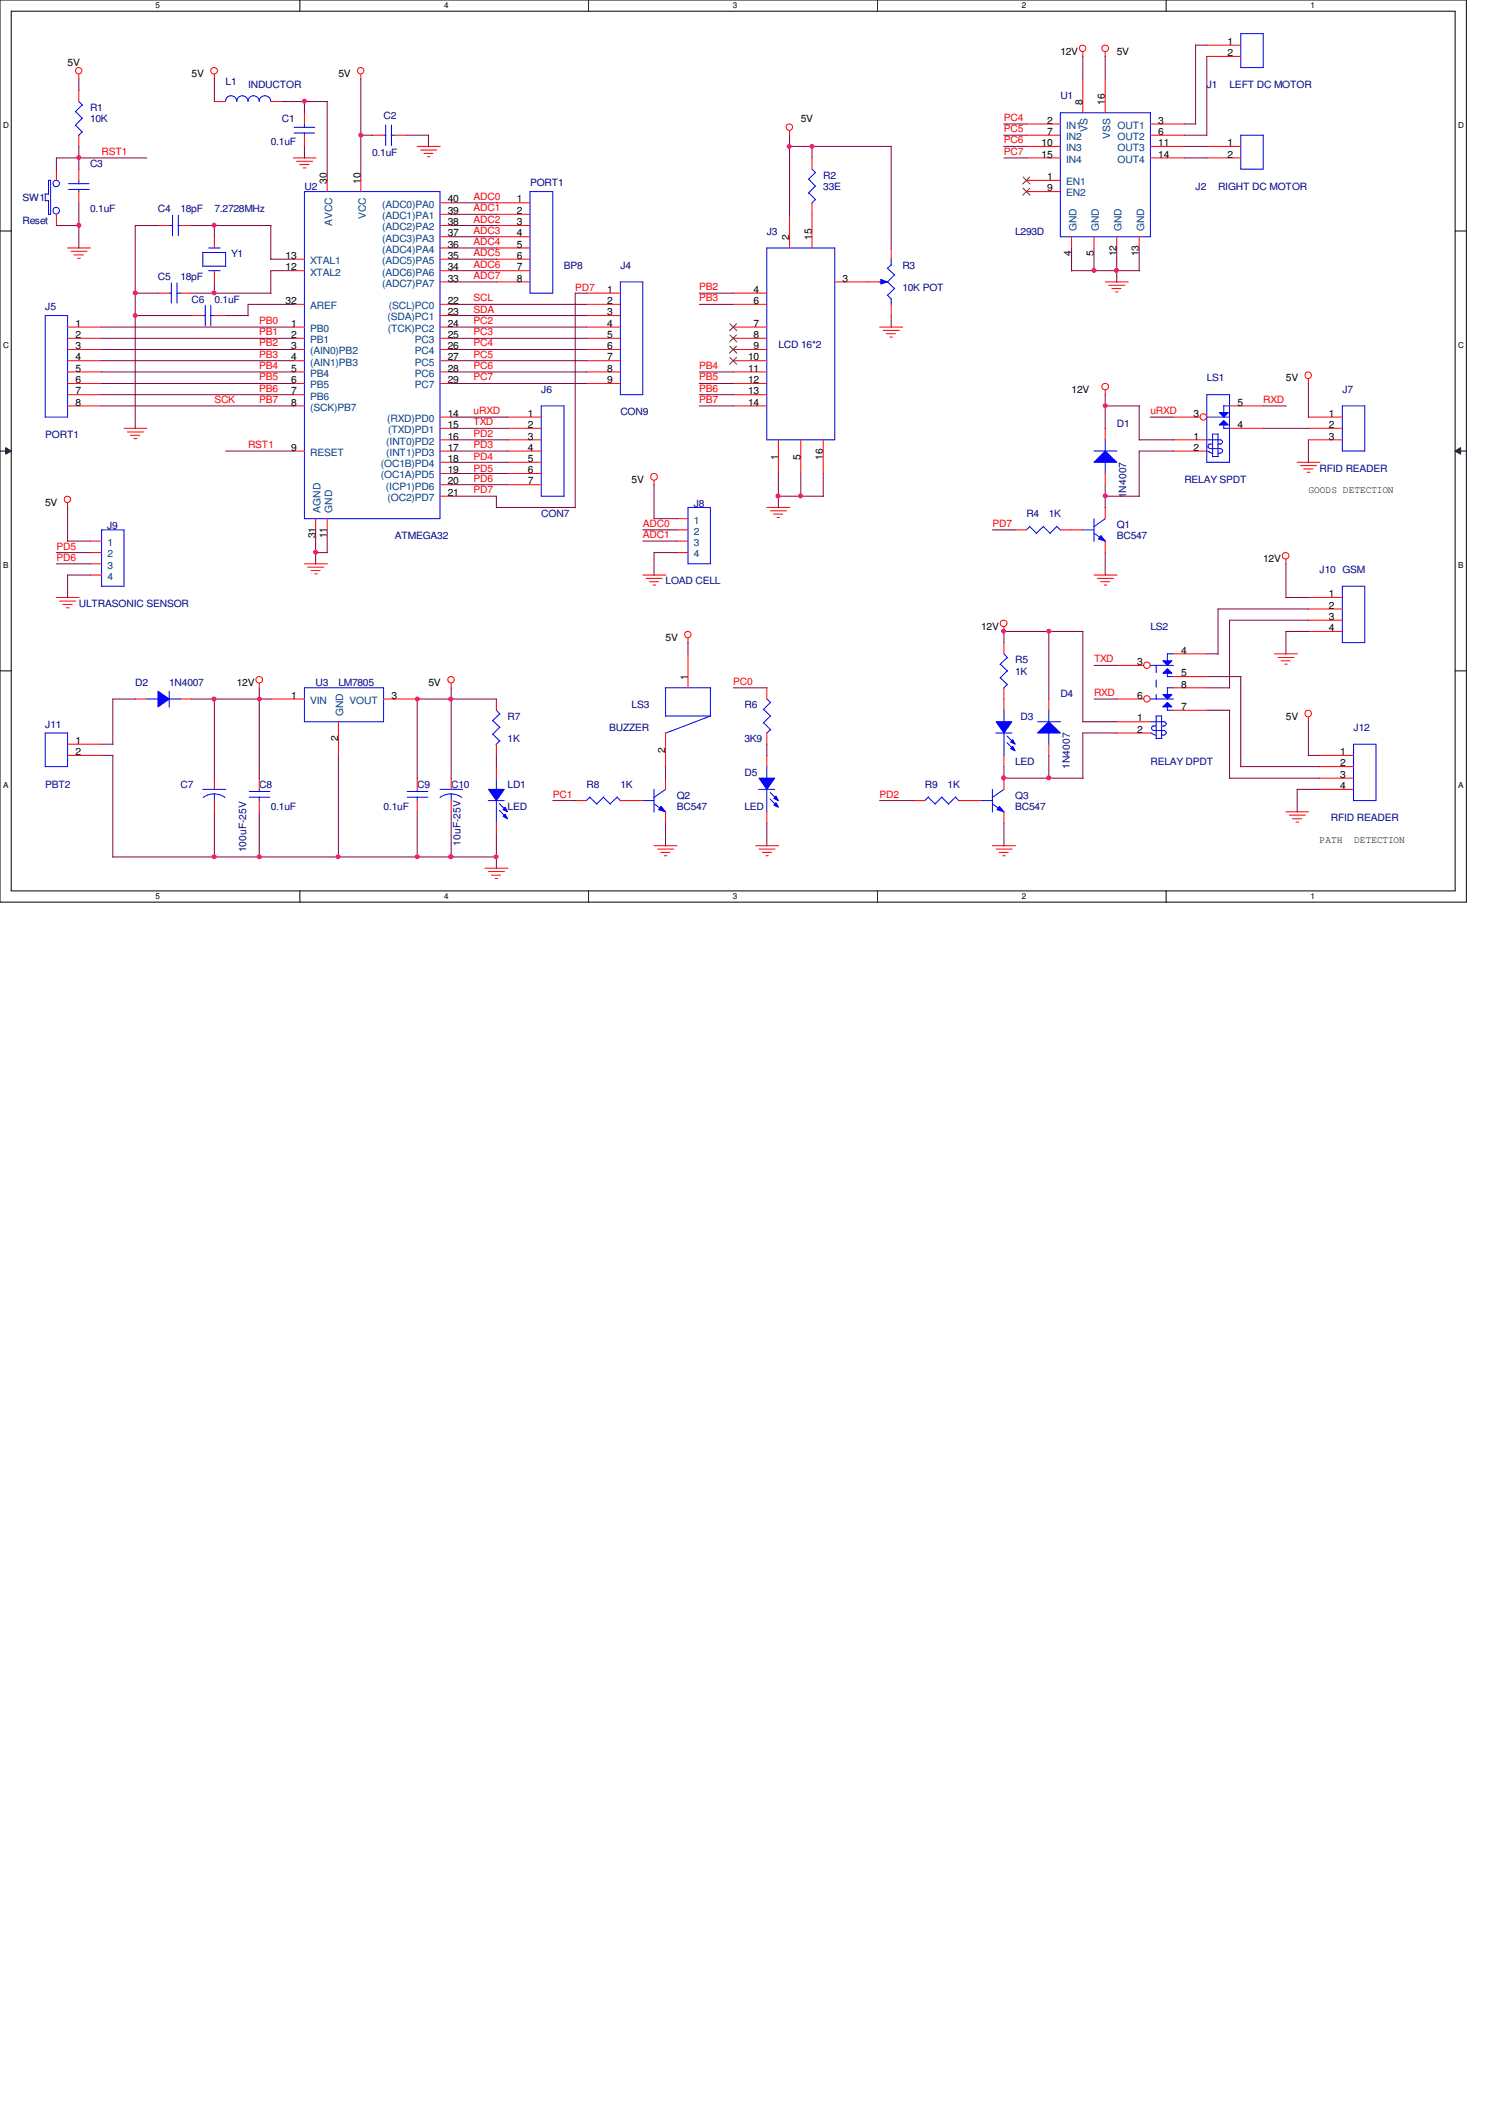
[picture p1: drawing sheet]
<svg xmlns="http://www.w3.org/2000/svg" width="210mm" height="297mm" viewBox="0 0 210 297" stroke-linecap="round" stroke-linejoin="round" font-family="sans-serif">
<path d="M0 0h204.7v126h-204.7zM1.6 1.6h201.6v122.8h-201.6z" fill="none" stroke="#000" stroke-width=".14"/>
<g fill="#fff">
<path d="M21.7 .2h.6v1.2h-.6z"/>
<path d="M21.7 124.6h.6v1.2h-.6z"/>
</g>
<path d="M41.9 0v1.6M41.9 124.4v1.6" fill="none" stroke="#000" stroke-width=".14"/>
<g fill="#fff">
<path d="M62 .2h.6v1.2h-.6z"/>
<path d="M62 124.6h.6v1.2h-.6z"/>
</g>
<path d="M82.2 0v1.6M82.2 124.4v1.6" fill="none" stroke="#000" stroke-width=".14"/>
<g fill="#fff">
<path d="M102.3 .2h.6v1.2h-.6z"/>
<path d="M102.3 124.6h.6v1.2h-.6z"/>
</g>
<path d="M122.5 0v1.6M122.5 124.4v1.6" fill="none" stroke="#000" stroke-width=".14"/>
<g fill="#fff">
<path d="M142.7 .2h.6v1.2h-.6z"/>
<path d="M142.7 124.6h.6v1.2h-.6z"/>
</g>
<path d="M162.8 0v1.6M162.8 124.4v1.6" fill="none" stroke="#000" stroke-width=".14"/>
<g fill="#fff">
<path d="M183 .2h.6v1.2h-.6z"/>
<path d="M183 124.6h.6v1.2h-.6z"/>
<path d="M.4 16.9h.8v1.2h-.8z"/>
<path d="M203.6 16.9h.7v1.2h-.7z"/>
<path d="M.4 47.6h.8v1.2h-.8z"/>
<path d="M203.6 47.6h.7v1.2h-.7z"/>
</g>
<path d="M0 32.3h1.6M203.2 32.3h1.5" fill="none" stroke="#000" stroke-width=".14"/>
<g fill="#fff">
<path d="M.4 78.3h.7v1.2h-.7z"/>
<path d="M203.6 78.3h.7v1.2h-.7z"/>
</g>
<path d="M0 63h1.6M.8 62.5l.8 .5-.8 .4zM203.2 63l.7-.5v.9zM203.2 63h1.5" fill="none" stroke="#000" stroke-width=".14"/>
<path d="M.8 62.5l.8 .5-.8 .4zM203.2 63l.7-.5v.9z" fill="#000"/>
<g fill="#fff">
<path d="M.4 109h.7v1.2h-.7z"/>
<path d="M203.6 109h.7v1.2h-.7z"/>
</g>
<path d="M0 93.7h1.6M203.2 93.7h1.5" fill="none" stroke="#000" stroke-width=".14"/>
<g fill="none" stroke="#f00" stroke-width=".14">
<path d="M11 10.4v.6M29.9 10.4v.6M50.4 10.4v.6M110.2 18.2v.7M151.2 7.2v.7M154.3 7.2v.7M9.4 34.6h3.2M9.9 35.1h2.2M10.3 35.6h1.3M10.8 36.1h.4M40.9 22.1h3.2M40.9 36.2h1.6"/>
<path d="M40.9 37.8h1.6M41.4 22.5h2.2M41.8 23h1.3M42.3 23.5h.4M45.7 25.2v1.6M50.4 25.2v1.6M58.3 20.4h3.2M58.7 21h2.3M59.2 21.4h1.3M59.7 21.9h.3M61.4 34.6h1.6M61.4 39.4h1.6"/>
<path d="M61.4 36.2h1.6M61.4 37.8h1.6M61.4 28.3h1.6M61.4 29.9h1.6M61.4 31.5h1.6M61.4 33.1h1.6M154.3 39.4h3.2M154.8 39.8h2.3M17.3 59.8h3.2M40.9 45.7h1.6M40.9 42.5h1.6M40.9 47.2h1.6"/>
<path d="M40.9 48.8h1.6M40.9 50.4h1.6M40.9 51.9h1.6M40.9 53.6h1.6M40.9 55.1h1.6M40.9 56.7h1.6M61.4 59.8h1.6M61.4 45.7h1.6M61.4 42.5h1.6M61.4 58.3h1.6M61.4 44.1h1.6M61.4 47.2h1.6"/>
<path d="M61.4 48.8h1.6M61.4 50.4h1.6M61.4 51.9h1.6M61.4 53.6h1.6M122.8 45.7h3.2M123.3 46.1h2.3M123.7 46.6h1.3M124.2 47.1h.4M154.3 54.5v.7M155.2 40.3h1.3M155.7 40.8h.4M182.7 52.9v.7"/>
<path d="M9.4 70.2v.7M12.6 78.7h1.6M12.6 75.6h1.6M12.6 77.2h1.6M17.8 60.3h2.2M18.2 60.8h1.3M18.7 61.3h.4M40.9 63h1.6M42.5 78.7h3.2M43 79.2h2.2M43.4 79.7h1.3M44.1 72.4v1.6"/>
<path d="M45.7 72.4v1.6M61.4 64.6h1.6M61.4 63h1.6M61.4 61.4h1.6M61.4 66.1h1.6M61.4 67.7h1.6M61.4 69.3h1.6M91.3 67.1v.6M107.1 70.9h3.2M107.6 71.3h2.2M108 71.8h1.3M108.5 72.3h.3"/>
<path d="M179.5 78.1v.7M181.1 64.6h3.2M181.6 65h2.2M182 65.5h1.3M182.5 66h.4M7.9 83.4h3.1M8.3 83.9h2.3M8.8 84.4h1.3M9.3 84.9h.4M12.6 80.3h1.6M36.2 95.4v.7M43.9 80.1h.4"/>
<path d="M63 95.4v.7M89.7 80.3h3.3M90.2 80.8h2.3M90.7 81.2h1.2M91.2 81.7h.3M96.1 89.1v.7M140.2 87.5v.7M152.7 80.3h3.3M153.2 80.8h2.2M153.7 81.2h1.2M154.2 81.7h.3M177.9 91.3h3.2"/>
<path d="M178.4 91.8h2.3M178.9 92.3h1.2M179.4 92.8h.3M29.9 108.7v1.5M29.9 111.8v1.6M91.3 118.1h3.2M91.8 118.6h2.3M92.2 119h1.3M92.8 119.5h.3M105.5 118.1h3.2M106 118.6h2.2M106.4 119h1.3"/>
<path d="M106.9 119.5h.4M138.6 118.1h3.2M139.1 118.6h2.2M139.5 119h1.3M140 119.5h.3M179.5 113.4h3.2M180 113.8h2.2M180.4 114.3h1.3M180.9 114.8h.4M182.7 100.2v.6M67.7 121.2h3.2M68.2 121.7h2.2"/>
<path d="M68.6 122.2h1.3M69.1 122.7h.4"/>
<circle cx="11" cy="9.9" r=".45"/>
<circle cx="29.9" cy="9.9" r=".46"/>
<circle cx="50.3" cy="9.9" r=".45"/>
<circle cx="110.2" cy="17.8" r=".45"/>
<circle cx="151.1" cy="6.7" r=".45"/>
<circle cx="154.3" cy="6.7" r=".46"/>
<circle cx="154.3" cy="54" r=".46"/>
<circle cx="182.6" cy="52.4" r=".46"/>
<circle cx="9.4" cy="69.7" r=".45"/>
<circle cx="91.3" cy="66.6" r=".47"/>
<circle cx="179.5" cy="77.6" r=".46"/>
<circle cx="36.2" cy="94.9" r=".46"/>
<circle cx="63" cy="94.9" r=".45"/>
<circle cx="96" cy="88.6" r=".45"/>
<circle cx="140.1" cy="87.1" r=".46"/>
<circle cx="182.6" cy="99.6" r=".46"/>
</g>
<path d="M42.5 26.8h18.9v45.6h-18.9zM14.2 74h3.1v7.9h-3.1zM140.2 99.2v1.6M28.3 110.2h3.2M28.4 111.4a2.54 2.54 0 0 1 3 0M29.9 110.9v.9M139 102.4h2.3M140.2 102.4v3.1" fill="none" stroke="#00f" stroke-width=".14"/>
<path d="M139.1 100.8h2.2l-1.1 1.6z" fill-rule="evenodd" fill="#00f"/>
<path d="M139.1 100.8h2.2l-1.1 1.6z" fill="none" stroke="#00f" stroke-width=".14"/>
<path d="M141.4 104.2l.3 .7-.6-.3z" fill-rule="evenodd" fill="#00f"/>
<path d="M141.4 104.2l.3 .7-.6-.3z" fill="none" stroke="#00f" stroke-width=".14"/>
<path d="M141.4 103.3l.3 .6-.6-.3z" fill-rule="evenodd" fill="#00f"/>
<g fill="none" stroke="#00f" stroke-width=".14">
<path d="M173.2 18.9h3.2v4.7h-3.2zM6.3 44.1h3.1v14.2h-3.1zM96.1 70.9h3.1v7.8h-3.1zM68.2 111.8h2.2M69.3 108.7v1.6M69.3 111.8v3.2M82.3 111.3l1.1 1M82.4 111.3l-.5 .5M84.2 111.3l1 1M84.3 111.3l-1 1M86.1 111.3l.6 .5M86.2 111.3l-1 1"/>
<path d="M140.6 102.8l1 1M140.6 103.7l1 1M141.4 103.3l.3 .6-.6-.3z"/>
</g>
<g fill="none" stroke="#f00" stroke-width=".14">
<path d="M168.5 20.4h4.7M168.5 22.1h4.7M9.4 45.7h4.8M9.4 47.2h4.8M9.4 48.8h4.8M9.4 50.4h4.8M9.4 51.9h4.8M9.4 53.6h4.8M9.4 55.1h4.8M9.4 56.7h4.8M94.5 72.4h1.6M94.5 74h1.6"/>
<path d="M94.5 75.6h1.6M94.5 77.2h1.6M140.2 97.6v1.6M80.3 111.8h1.6M86.6 111.8h1.6M140.2 105.5v1.6"/>
</g>
<path d="M68.2 110.2h2.2l-1.1 1.6z" fill-rule="evenodd" fill="#00f"/>
<path d="M68.2 110.2h2.2l-1.1 1.6z" fill="none" stroke="#00f" stroke-width=".14"/>
<path d="M70.5 113.7l.4 .6-.7-.3z" fill-rule="evenodd" fill="#00f"/>
<path d="M70.5 113.7l.4 .6-.7-.3z" fill="none" stroke="#00f" stroke-width=".14"/>
<path d="M70.5 112.7l.4 .7-.7-.3z" fill-rule="evenodd" fill="#00f"/>
<g fill="none" stroke="#00f" stroke-width=".14">
<path d="M112.9 25l1 1M112.9 26.9l1 1M113.4 23.6l.5 .5M113.8 24.1l-.9 1M113.8 26l-.9 1M113.8 27.9l-.5 .5M56.9 111.3h2.8M56.9 110.5h2.8M58.3 110.2v.4M58.3 111.3v.5M69.7 112.2l1 1M69.7 113.2l1 1"/>
<path d="M70.5 112.7l.4 .7-.7-.3z"/>
</g>
<path d="M113.4 22.1v1.5M113.4 28.3v1.6M58.3 108.7v1.5M58.3 111.8v1.6M69.3 107.1v1.6M69.3 114.9v1.6" fill="none" stroke="#f00" stroke-width=".14"/>
<path d="M144.9 102.4l1.5-1.6 1.6 1.6z" fill="#00f"/>
<g fill="none" stroke="#00f" stroke-width=".14">
<path d="M148 15.7h12.6v17.4h-12.6zM6.3 27.1h.5M6.3 27.1v1M6.3 28h.5M6.7 25.2h.4M6.8 25.2v1.9M6.8 28v2M7.1 25.1v4.8h-.4M74 26.8h3.2v14.1h-3.2zM187.4 56.7h3.1v6.3h-3.1zM20.4 97.6h1.7M23.6 96.5v2.3"/>
<path d="M23.6 97.6h1.6M106.6 99.1l1 .9M107.1 97.6l.5 .5M107.6 98.1l-1 1M107.6 100l-1 1M146.4 99.1v1.7M187.4 81.9h3.1v7.8h-3.1zM34.8 111.3h2.9M34.8 110.5h2.9M36.2 110.2v.4M36.2 111.3v.5M106.6 100.9l1 1"/>
<path d="M107.6 101.9l-.6 .5M144.9 102.4l1.5-1.6 1.6 1.6zM144.9 100.8h3.2M146.4 102.3v1.6"/>
<circle cx="7.8" cy="29.4" r=".46"/>
<circle cx="7.8" cy="25.6" r=".45"/>
</g>
<g fill="none" stroke="#f00" stroke-width=".14">
<path d="M143.3 17.3h4.7M143.3 18.9h4.7M151.2 11v4.7M154.3 11v4.7M160.6 17.3h4.8M160.6 18.9h4.8M7.9 23.6v1.6M7.9 29.9v1.6M69.3 28.3h4.7M69.3 29.9h4.7M69.3 31.5h4.7M69.3 33.1h4.7"/>
<path d="M69.3 34.6h4.7M69.3 36.2h4.7M69.3 37.8h4.7M69.3 39.4h4.7M143.3 20.4h4.7M143.3 22.1h4.7M143.3 25.2h4.7M143.3 26.8h4.7M149.6 33.1v1.5M152.7 33.1v1.5M155.9 33.1v1.5M159 33.1v1.5"/>
<path d="M160.6 20.4h4.8M160.6 22.1h4.8M182.7 58.3h4.7M182.7 59.8h4.7M182.7 61.4h4.7M107.1 96.1v1.5M146.4 97.6v1.6M182.7 83.4h4.7M182.7 85h4.7M182.7 86.6h4.7M182.7 88.2h4.7M36.2 108.7v1.5"/>
<path d="M36.2 111.8v1.6M107.1 102.4v1.5M146.4 103.9v1.6"/>
</g>
<path d="M142.8 24.7l1 1M142.8 26.3l1 1M143.8 24.7l-1 1M143.8 26.3l-1 1" fill="none" stroke="#804000" stroke-width=".14"/>
<path d="M22.1 96.5l1.5 1.1-1.5 1.1z" fill-rule="evenodd" fill="#00f"/>
<g fill="none" stroke="#00f" stroke-width=".14">
<path d="M31.5 14.1a.78 .78 0 0 1 .8-.7 .78 .78 0 0 1 .8 .7 .78 .78 0 0 1 .7-.7 .78 .78 0 0 1 .8 .7 .78 .78 0 0 1 .8-.7 .78 .78 0 0 1 .8 .7 .81 .81 0 0 1 .8-.7 .81 .81 0 0 1 .8 .7M41.1 17.8h2.8M41.1 18.6h2.8M42.5 17.3v.5M42.5 18.5v.4M28.3 44.1h.4M28.7 42.6v2.9M29.4 44.1h.5M29.4 42.6v2.9M22.1 96.5l1.5 1.1-1.5 1.1zM61.4 111.4a2.54 2.54 0 0 1 3.1 0M61.4 110.2h3.2"/>
<path d="M63 110.9v.9"/>
</g>
<path d="M29.9 14.2h1.6M37.8 14.2h1.6M42.5 15.7v1.6M42.5 18.9v1.5M26.8 44.1h1.5M29.9 44.1h1.6M18.9 97.6h1.5M25.2 97.6h1.6M63 108.7v1.5M63 111.8v1.6" fill="none" stroke="#f00" stroke-width=".14"/>
<path d="M163 93.4l.6 .6h-1.3z" fill="#00f"/>
<path d="M163 93.4l.6 .6h-1.3z" fill="none" stroke="#00f" stroke-width=".14"/>
<path d="M162.3 92.3h1.3l-.6 .6z" fill="#00f"/>
<g fill="none" stroke="#00f" stroke-width=".14">
<path d="M160.6 92.9h3.2M161.4 100h.8M161.4 100v3.2M162.2 99.9v3.2M162.3 92.3h1.3l-.6 .6zM163 91.3v1M163 94v.5M163 91.3h.8M163 94.5h.8M160.6 102.4l.3 .1M160.6 100.8h2M161 102.4l.2 .2"/>
<path d="M161.1 102h1.5M161.2 102.7h.3M161.4 101.4h-.4a.3 .3 0 0 0-.2 .3 .3 .3 0 0 0 .2 .3M161.4 103.1h.8M162.1 101.4h.4M162.1 102.7h.4M162.5 100.8l.2 .1 .1 .1v.2l-.3 .2M162.5 102a.32 .32 0 0 1 .3 .3 .32 .32 0 0 1-.3 .4"/>
</g>
<path d="M162.3 97h1.3l-.6 .6z" fill="#00f"/>
<path d="M162.3 97h1.3l-.6 .6z" fill="none" stroke="#00f" stroke-width=".14"/>
<path d="M163 98.1l.6 .6h-1.3z" fill="#00f"/>
<path d="M53.6 18.9h.3M53.8 17.4v2.9M54.6 18.9h.5M54.7 17.4v2.9M160.6 97.6h3.2M163 98.1l.6 .6h-1.3zM163 99.2h.8M163 96v1M163 98.7v.5M163 96.1h.8" fill="none" stroke="#00f" stroke-width=".14"/>
<path d="M161.4 92.9v4.8" fill="none" stroke="#00f" stroke-width=".14" stroke-dasharray="1 1 1 1 1 1 1 1"/>
<g fill="none" stroke="#f00" stroke-width=".14">
<path d="M51.9 18.9h1.7M55.1 18.9h1.6M155.9 92.9h3.8M155.9 97.6h3.8M163.8 91.3h4.7M163.8 94.5h4.7M163.8 96.1h4.7M163.8 99.2h4.7M155.9 100.8h4.7M155.9 102.4h4.7"/>
<circle cx="160.1" cy="92.9" r=".45"/>
<circle cx="160.1" cy="97.6" r=".45"/>
</g>
<path d="M154.3 63l1.6 1.6h-3.2z" fill="#00f"/>
<g fill="none" stroke="#00f" stroke-width=".14">
<path d="M28.3 35.3h3.2M28.3 37.2h3.2M28.3 35.3v1.9M29.1 37.8h1.6M29.1 34.6h1.6M31.5 35.2v2M86.6 39.4h3.1v15.7h-3.1zM107.1 34.6h9.4v26.8h-9.4zM152.7 63h3.3M154.3 63l1.6 1.6h-3.2zM154.3 61.4v1.6M154.3 64.5v1.6"/>
<path d="M42.5 96.1h11.1v4.7h-11.1zM6.3 102.4h3.1v4.7h-3.1zM129.6 111.3l1 1M129.6 111.3l-.5 .5M131.5 111.3l1 1M131.5 111.3l-.9 1M133.4 111.3l.5 .5M133.4 111.3l-1 1"/>
</g>
<g fill="none" stroke="#f00" stroke-width=".14">
<path d="M29.9 33.1v1.5M29.9 37.8v1.6M110.2 29.9v4.7M113.4 29.9v4.7M116.5 39.4h4.7M81.9 40.9h4.7M81.9 42.5h4.7M81.9 44.1h4.7M81.9 45.7h4.7M81.9 47.2h4.7M81.9 48.8h4.7M81.9 50.4h4.7"/>
<path d="M81.9 51.9h4.7M81.9 53.6h4.7M102.4 40.9h4.7M102.4 42.5h4.7M102.4 45.7h4.7M102.4 47.2h4.7M102.4 48.8h4.7M102.4 50.4h4.7M102.4 51.9h4.7M102.4 53.6h4.7M102.4 55.1h4.7M102.4 56.7h4.7"/>
<path d="M154.3 59.8v1.6M108.7 61.4v4.7M111.8 61.4v4.7M114.9 61.4v4.7M154.3 66.1v1.6M37.8 97.6h4.7M53.6 97.6h4.7M9.4 103.9h4.8M9.4 105.5h4.8M47.2 100.8v4.7M127.6 111.8h1.5M133.9 111.8h1.5"/>
</g>
<path d="M101.9 45.2l1 1M101.9 46.8l1 1M101.9 48.3l1 1M101.9 49.9l1 1M102.8 45.2l-.9 1M102.8 46.8l-.9 1M102.8 48.3l-.9 1M102.8 49.9l-.9 1" fill="none" stroke="#804000" stroke-width=".14"/>
<path d="M170.9 58.7l.6 .7h-1.3z" fill="#00f"/>
<path d="M170.9 58.7l.6 .7h-1.3z" fill="none" stroke="#00f" stroke-width=".14"/>
<path d="M170.2 57.6h1.3l-.6 .7z" fill="#00f"/>
<g fill="none" stroke="#00f" stroke-width=".14">
<path d="M10.5 15.6l1 1M10.5 17.5l1 1M11 14.2l.5 .5M11.5 14.6l-1 1M11.5 16.5l-1 1M11.5 18.4l-.5 .5M173.2 4.7h3.2v4.7h-3.2zM168.5 58.3h3.2M168.5 55.1h3.2v9.5h-3.2zM170.2 57.6h1.3l-.6 .7zM170.9 56.6v1M170.9 59.4v.5"/>
<path d="M170.9 56.7h.8M170.9 59.8h.8M143.8 73.5l.9 1M143.8 73.5l-.5 .5M145.7 73.5l.9 1M145.7 73.5l-1 1M147.5 73.5l.6 .5M147.6 73.5l-1 1M168.4 63l.4 .1M168.5 61.4h1.9M168.8 63.1l.3 .1M169 62.7h1.4"/>
<path d="M169.1 63.3h.2M169.2 60.6h.9M169.3 62h-.4a.3 .3 0 0 0-.2 .3 .3 .3 0 0 0 .2 .3M169.3 60.6v3.2M169.3 63.8h.8M170 62h.4M170 63.3h.4M170.1 60.6v3.2M170.3 61.4l.3 .1 .1 .2-.1 .2-.3 .1M170.3 62.7a.32 .32 0 0 1 .4 .3 .32 .32 0 0 1-.4 .3M69.3 99.2l.5 .5M69.8 99.7l-1.1 1"/>
<path d="M92.9 96.1h6.3M92.9 96.1v3.9M92.9 100h6.3M99.2 96v4l-6.3 2.4M68.8 100.6l1 1M68.8 102.5l1 1M69.8 101.6l-1.1 1M69.8 103.5l-.5 .5M105.9 110.2h2.3M107.1 107.1v1.6M107.1 110.2v3.2"/>
</g>
<g fill="none" stroke="#f00" stroke-width=".14">
<path d="M11 12.6v1.6M11 18.9v1.5M168.5 6.3h4.7M168.5 7.9h4.7M163.8 58.3h3.8M171.7 56.7h4.7M171.7 59.8h4.7M141.7 74h1.6M148 74h1.6M163.8 61.4h4.7M163.8 63h4.7M69.3 97.6v1.6"/>
<path d="M96.1 91.3v4.8M69.3 103.9v1.6M92.9 102.4v4.7"/>
<circle cx="168" cy="58.2" r=".45"/>
</g>
<path d="M106 108.7h2.2l-1.1 1.5z" fill-rule="evenodd" fill="#00f"/>
<path d="M106 108.7h2.2l-1.1 1.5z" fill="none" stroke="#00f" stroke-width=".14"/>
<path d="M108.3 112.1l.4 .6-.7-.3z" fill-rule="evenodd" fill="#00f"/>
<path d="M108.3 112.1l.4 .6-.7-.3z" fill="none" stroke="#00f" stroke-width=".14"/>
<path d="M108.3 111.2l.4 .6-.7-.3z" fill-rule="evenodd" fill="#00f"/>
<path d="M23.6 31.5h.5M24.1 30.1v2.8M24.8 31.5h.4M24.9 30.1v2.8M89.7 111.8h1.6M91.3 112.3l1.7 1.1M91.3 110.2v3.2M92.9 110.2l-1.6 1.2M107.5 110.7l1 .9M107.5 111.6l1 1M108.3 111.2l.4 .6-.7-.3z" fill="none" stroke="#00f" stroke-width=".14"/>
<path d="M22.1 31.5h1.5M25.2 31.5h1.6M107.1 105.5v1.6M107.1 113.4v1.5" fill="none" stroke="#f00" stroke-width=".14"/>
<path d="M92.3 112.6l.6 .8-1-.3z" fill="#00f"/>
<path d="M75.6 56.7h3.1v12.6h-3.1zM139.7 92.8l1 .9M139.7 94.7l1 .9M140.2 91.3l.5 .6M140.6 91.8l-1 1M140.6 93.7l-1 1M140.6 95.6l-.5 .5M92.3 112.6l.6 .8-1-.3z" fill="none" stroke="#00f" stroke-width=".14"/>
<path d="M70.9 58.3h4.7M70.9 59.8h4.7M70.9 61.4h4.7M70.9 63h4.7M70.9 64.6h4.7M70.9 66.1h4.7M70.9 67.7h4.7M140.2 89.7v1.6M140.2 96.1v1.5M88.2 111.8h1.5M92.9 108.7v1.5M92.9 113.4v1.5" fill="none" stroke="#f00" stroke-width=".14"/>
<path d="M123 39l.9 .4-.9 .3z" fill="#00f"/>
<g fill="none" stroke="#00f" stroke-width=".14">
<path d="M122.8 39.4h.3M123 39l.9 .4-.9 .3zM123.9 39.3l1 1M123.9 37.4l1 1M124.4 36.2v.8M124.5 37l-.6 .5M124.9 38.4l-1 1M123.9 41.2l.5 .5M124.4 41.7v.8M124.9 40.3l-1 .9M136.9 111.8h1.7M138.6 112.3l1.6 1.1"/>
<path d="M138.6 110.2v3.2M140.2 110.2l-1.7 1.2"/>
</g>
<path d="M121.2 39.4h1.6M124.4 34.6v1.6M124.4 42.5v1.6" fill="none" stroke="#f00" stroke-width=".14"/>
<path d="M139.5 112.6l.7 .8-1-.3z" fill="#00f"/>
<path d="M9.6 25.7h2.8M9.6 26.5h2.8M11 25.2v.5M11 26.4v.4M151.1 74h1.6M152.7 74.5l1.6 1.1M152.7 72.4v3.2M154.3 72.4l-1.6 1.2M139.5 112.6l.7 .8-1-.3zM189 103.9h3.1v7.9h-3.1z" fill="none" stroke="#00f" stroke-width=".14"/>
<path d="M11 23.6v1.6M11 26.8v1.5M135.4 111.8h1.6M140.2 108.7v1.5M140.2 113.4v1.5M184.2 105.5h4.8M184.2 107.1h4.8M184.2 108.7h4.8M184.2 110.2h4.8" fill="none" stroke="#f00" stroke-width=".14"/>
<path d="M153.7 74.8l.6 .8-.9-.3z" fill="#00f"/>
<path d="M23.9 39.5v2.8M24.7 39.5v2.8M23.6 40.9h.4M24.7 40.9h.5M153.7 74.8l.6 .8-.9-.3z" fill="none" stroke="#00f" stroke-width=".14"/>
<path d="M22.1 40.9h1.5M25.2 40.9h1.6M149.6 74h1.6M154.3 70.9v1.5M154.3 75.6v1.6" fill="none" stroke="#f00" stroke-width=".14"/>
<g fill="none" stroke="#800040" stroke-width=".14">
<path d="M11 11v1.6M29.9 11v3.2M39.4 14.2h6.3M42.5 14.2v1.6M45.7 14.2v11M50.4 18.9h1.6M50.4 11v14.2M56.7 18.9h3.2M59.8 18.9v1.6M110.2 18.9v11.1M140.1 18.9h3.2M140.1 17.3h3.2"/>
<path d="M151.2 7.9v3.1M154.3 7.9v3.1M165.3 18.9h3.2M165.4 17.3h1.6M166.9 6.3v11M166.9 6.3h1.6M168.5 7.9v11M7.9 31.5h3.1M11 20.4v3.3M11 28.3v6.4M20.5 22.1h-12.6v1.6M22.1 31.5h-3.2v28.4"/>
<path d="M26.8 31.5h11M29.9 31.5v1.6M29.9 39.4v1.6M37.8 36.2h3.2M37.8 31.5v4.7M41 37.8h-3.2v3.2M42.5 20.4v1.7M63 31.5h6.3M63 36.2h6.3M63 28.3h6.3M63 34.6h6.3M63 33.1h6.3"/>
<path d="M63 29.9h6.3M63 39.4h6.3M63 37.8h6.3M110.2 20.4h14.3M113.4 20.4v1.7M124.4 20.4v14.3M140.1 20.4h3.2M140.2 22.1h3.1M149.6 37.8h9.5M149.6 34.6v3.2M152.7 34.6v3.2M155.9 34.6v4.8"/>
<path d="M159 34.6v3.2M165.4 22.1h3.1M165.4 20.4h3.1M14.2 53.6h26.8M14.2 47.2h26.8M14.2 48.8h26.8M14.2 55.1h26.8M14.2 45.7h26.8M14.2 50.4h26.8M14.2 56.7h26.8M14.2 51.9h26.8M18.9 40.9h3.2"/>
<path d="M18.9 44.1h7.9M26.8 40.9h11M31.5 44.1h3.2M41 42.5h-6.4v1.6M63 53.6h18.9M63 47.2h18.9M63 48.8h18.9M63 45.7h18.9M63 50.4h18.9M63 42.5h18.9M63 59.8h7.9M63 51.9h18.9"/>
<path d="M63 44.1h18.9M63 58.3h7.9M81.9 40.9h-1.6v30M97.6 53.6h4.8M97.6 55.1h4.8M97.6 40.9h4.8M97.6 42.5h4.8M97.6 56.7h4.8M97.6 51.9h4.8M124.4 44.1v1.6M154.3 56.7h4.8M154.3 55.1v4.8"/>
<path d="M159 56.7v4.8M160.6 58.3h3.2M176.4 56.7h3.2M176.4 59.8h6.3M182.7 53.6v4.7M7.9 77.2h4.7M7.9 78.7h4.7M9.4 75.6h3.2M9.4 70.9v4.7M31.5 63h9.5M44.1 74v4.8M44.1 77.2h1.6"/>
<path d="M45.7 74v3.2M63 66.1h7.9M63 67.7h7.9M63 61.4h7.9M63 63h7.9M63 69.3h6.3M63 64.6h7.9M69.3 69.3v1.6M69.3 70.9h11M89.7 75.6h4.8M89.7 74h4.8M91.3 67.7v4.8"/>
<path d="M91.3 72.4h3.2M94.5 77.2h-3.2v3.1M108.7 69.3h6.3M108.7 66.1v4.8M111.8 66.1v3.2M114.9 66.1v3.2M138.6 74h3.2M154.3 69.3h4.8M154.3 67.7v3.2M154.3 77.2v3.1M159 61.4h4.8M163.8 63h-4.8v6.3"/>
<path d="M179.5 78.7v4.8M182.7 61.4v3.2M12.6 80.3h-3.2v3.2M18.9 97.6h-3.2v6.4M26.8 97.6h11M29.9 97.6v11.1M36.2 96.1v12.6M63 96.1v12.6M69.3 97.6h-11v11.1M96.1 89.7v1.7M102.4 96.1h4.7M146.4 88.2v9.5"/>
<path d="M151.2 88.2v12.6M151.2 88.2h-11v1.6M152.7 97.6h3.3M152.7 92.9h3.3M168.5 96.1h3.2M168.5 91.3h1.6M168.5 99.2h3.2M168.5 94.5h4.8M171.7 99.2v9.5M173.2 94.5v12.6M179.5 83.4h3.2M182.7 88.2h-3.2v3.2"/>
<path d="M182.7 85h-12.6v6.4M182.7 86.6h-11v9.5M14.2 103.9h1.6M14.2 105.5h1.6M15.7 119.7h53.6M15.7 105.5v14.2M29.9 113.4v6.3M36.2 113.4v6.3M47.2 105.5v14.2M58.3 113.4v6.3M63 113.4v6.3M69.3 105.5v1.6"/>
<path d="M69.3 116.5v4.8M77.2 111.8h3.1M92.9 107.1v1.6M92.9 114.9v3.3M107.1 103.9v1.6M107.1 114.9v3.3M122.8 111.8h4.8M140.2 107.1v1.6M140.2 114.9v3.3M140.2 108.7h11M146.4 105.5v3.2M151.2 100.8h4.8"/>
<path d="M156 102.4h-4.8v6.3M171.7 108.7h12.6M173.2 107.1h11.1M182.7 105.5h1.6M182.7 100.8v4.7M184.3 110.2h-3.2v3.2"/>
</g>
<circle cx="11" cy="31.4" r=".3" fill="#f0f"/>
<circle cx="11" cy="31.4" r=".3" fill="none" stroke="#f0f" stroke-width=".14"/>
<circle cx="29.9" cy="31.4" r=".3" fill="#f0f"/>
<circle cx="29.9" cy="31.4" r=".3" fill="none" stroke="#f0f" stroke-width=".14"/>
<circle cx="29.9" cy="40.9" r=".29" fill="#f0f"/>
<circle cx="29.9" cy="40.9" r=".29" fill="none" stroke="#f0f" stroke-width=".14"/>
<circle cx="11" cy="22" r=".3" fill="#f0f"/>
<circle cx="11" cy="22" r=".3" fill="none" stroke="#f0f" stroke-width=".14"/>
<circle cx="42.5" cy="14.1" r=".3" fill="#f0f"/>
<circle cx="42.5" cy="14.1" r=".3" fill="none" stroke="#f0f" stroke-width=".14"/>
<circle cx="29.9" cy="97.6" r=".3" fill="#f0f"/>
<circle cx="29.9" cy="97.6" r=".3" fill="none" stroke="#f0f" stroke-width=".14"/>
<circle cx="36.2" cy="97.6" r=".3" fill="#f0f"/>
<circle cx="36.2" cy="97.6" r=".3" fill="none" stroke="#f0f" stroke-width=".14"/>
<circle cx="110.2" cy="20.4" r=".3" fill="#f0f"/>
<circle cx="110.2" cy="20.4" r=".3" fill="none" stroke="#f0f" stroke-width=".14"/>
<circle cx="18.9" cy="40.9" r=".29" fill="#f0f"/>
<circle cx="18.9" cy="40.9" r=".29" fill="none" stroke="#f0f" stroke-width=".14"/>
<circle cx="18.9" cy="44.1" r=".3" fill="#f0f"/>
<circle cx="18.9" cy="44.1" r=".3" fill="none" stroke="#f0f" stroke-width=".14"/>
<circle cx="63" cy="119.6" r=".29" fill="#f0f"/>
<circle cx="63" cy="119.6" r=".29" fill="none" stroke="#f0f" stroke-width=".14"/>
<circle cx="69.3" cy="119.6" r=".29" fill="#f0f"/>
<circle cx="69.3" cy="119.6" r=".29" fill="none" stroke="#f0f" stroke-width=".14"/>
<circle cx="58.3" cy="97.6" r=".3" fill="#f0f"/>
<circle cx="58.3" cy="97.6" r=".3" fill="none" stroke="#f0f" stroke-width=".14"/>
<circle cx="50.4" cy="18.9" r=".3" fill="#f0f"/>
<circle cx="50.4" cy="18.9" r=".3" fill="none" stroke="#f0f" stroke-width=".14"/>
<circle cx="63" cy="97.6" r=".3" fill="#f0f"/>
<circle cx="63" cy="97.6" r=".3" fill="none" stroke="#f0f" stroke-width=".14"/>
<circle cx="113.4" cy="20.4" r=".3" fill="#f0f"/>
<circle cx="113.4" cy="20.4" r=".3" fill="none" stroke="#f0f" stroke-width=".14"/>
<circle cx="36.2" cy="119.6" r=".29" fill="#f0f"/>
<circle cx="36.2" cy="119.6" r=".29" fill="none" stroke="#f0f" stroke-width=".14"/>
<circle cx="58.3" cy="119.6" r=".29" fill="#f0f"/>
<circle cx="58.3" cy="119.6" r=".29" fill="none" stroke="#f0f" stroke-width=".14"/>
<circle cx="44.1" cy="77.1" r=".3" fill="#f0f"/>
<circle cx="44.1" cy="77.1" r=".3" fill="none" stroke="#f0f" stroke-width=".14"/>
<circle cx="108.6" cy="69.3" r=".3" fill="#f0f"/>
<circle cx="108.6" cy="69.3" r=".3" fill="none" stroke="#f0f" stroke-width=".14"/>
<circle cx="111.8" cy="69.3" r=".29" fill="#f0f"/>
<circle cx="111.8" cy="69.3" r=".29" fill="none" stroke="#f0f" stroke-width=".14"/>
<circle cx="29.9" cy="119.6" r=".29" fill="#f0f"/>
<circle cx="29.9" cy="119.6" r=".29" fill="none" stroke="#f0f" stroke-width=".14"/>
<circle cx="47.2" cy="119.6" r=".29" fill="#f0f"/>
<circle cx="47.2" cy="119.6" r=".29" fill="none" stroke="#f0f" stroke-width=".14"/>
<circle cx="63" cy="119.6" r=".29" fill="#f0f"/>
<circle cx="63" cy="119.6" r=".29" fill="none" stroke="#f0f" stroke-width=".14"/>
<circle cx="155.9" cy="37.8" r=".3" fill="#f0f"/>
<circle cx="155.9" cy="37.8" r=".3" fill="none" stroke="#f0f" stroke-width=".14"/>
<circle cx="152.7" cy="37.8" r=".3" fill="#f0f"/>
<circle cx="152.7" cy="37.8" r=".3" fill="none" stroke="#f0f" stroke-width=".14"/>
<circle cx="154.3" cy="69.3" r=".3" fill="#f0f"/>
<circle cx="154.3" cy="69.3" r=".3" fill="none" stroke="#f0f" stroke-width=".14"/>
<circle cx="140.1" cy="88.2" r=".29" fill="#f0f"/>
<circle cx="140.1" cy="88.2" r=".29" fill="none" stroke="#f0f" stroke-width=".14"/>
<circle cx="146.4" cy="88.2" r=".29" fill="#f0f"/>
<circle cx="146.4" cy="88.2" r=".29" fill="none" stroke="#f0f" stroke-width=".14"/>
<circle cx="154.3" cy="56.7" r=".29" fill="#f0f"/>
<circle cx="154.3" cy="56.7" r=".29" fill="none" stroke="#f0f" stroke-width=".14"/>
<circle cx="146.4" cy="108.6" r=".3" fill="#f0f"/>
<circle cx="146.4" cy="108.6" r=".3" fill="none" stroke="#f0f" stroke-width=".14"/>
<circle cx="140.1" cy="108.6" r=".3" fill="#f0f"/>
<circle cx="140.1" cy="108.6" r=".3" fill="none" stroke="#f0f" stroke-width=".14"/>
<g font-size="1.4">
<text x="9.4" y="9.2">5V</text>
<text x="26.8" y="10.8">5V</text>
<text x="47.2" y="10.8">5V</text>
<text x="148" y="7.6">12V</text>
<text x="155.9" y="7.6">5V</text>
<text x="171.4" y="6.3">1</text>
<text x="171.4" y="7.8">2</text>
<text x="111.8" y="17.1">5V</text>
<text x="146.2" y="17.3">2</text>
<text x="151.1" y="14.6" transform="rotate(-90 151.1 14.6)">8</text>
<text x="154.3" y="14.6" transform="rotate(-90 154.3 14.6)">16</text>
<text x="161.7" y="17.3">3</text>
<text x="145.4" y="20.4">10</text>
<text x="145.4" y="22">15</text>
<text x="146.2" y="18.8">7</text>
<text x="161.7" y="18.8">6</text>
<text x="161.7" y="20.4">11</text>
<text x="161.7" y="22">14</text>
<text x="171.4" y="20.4">1</text>
<text x="171.4" y="22">2</text>
<text x="45.6" y="25.7" transform="rotate(-90 45.6 25.7)">30</text>
<text x="50.3" y="25.7" transform="rotate(-90 50.3 25.7)">10</text>
<text x="62.5" y="28.3">40</text>
<text x="62.5" y="29.9">39</text>
<text x="72.1" y="28.3">1</text>
<text x="72.1" y="29.9">2</text>
<text x="146.2" y="25.1">1</text>
<text x="146.2" y="26.7">9</text>
<text x="62.5" y="31.5">38</text>
<text x="62.5" y="33">37</text>
<text x="62.5" y="34.6">36</text>
<text x="72.1" y="31.5">3</text>
<text x="72.1" y="33">4</text>
<text x="72.1" y="34.6">5</text>
<text x="110.2" y="33.5" transform="rotate(-90 110.2 33.5)">2</text>
<text x="113.3" y="33.5" transform="rotate(-90 113.3 33.5)">15</text>
<text x="149.6" y="35.8" transform="rotate(-90 149.6 35.8)">4</text>
<text x="152.7" y="35.8" transform="rotate(-90 152.7 35.8)">5</text>
<text x="155.9" y="35.8" transform="rotate(-90 155.9 35.8)">12</text>
<text x="159" y="35.8" transform="rotate(-90 159 35.8)">13</text>
<text x="39.9" y="36.2">13</text>
<text x="39.9" y="37.8">12</text>
<text x="62.5" y="36.2">35</text>
<text x="62.5" y="37.8">34</text>
<text x="62.5" y="39.3">33</text>
<text x="72.1" y="36.2">6</text>
<text x="72.1" y="37.8">7</text>
<text x="72.1" y="39.3">8</text>
<text x="84.8" y="40.9">1</text>
<text x="105.2" y="40.9">4</text>
<text x="117.6" y="39.3">3</text>
<text x="10.5" y="45.6">1</text>
<text x="10.5" y="47.2">2</text>
<text x="39.9" y="42.5">32</text>
<text x="40.6" y="45.6">1</text>
<text x="40.6" y="47.2">2</text>
<text x="62.5" y="42.5">22</text>
<text x="62.5" y="44">23</text>
<text x="62.5" y="45.6">24</text>
<text x="62.5" y="47.2">25</text>
<text x="84.8" y="42.5">2</text>
<text x="84.8" y="44">3</text>
<text x="84.8" y="45.6">4</text>
<text x="84.8" y="47.2">5</text>
<text x="105.2" y="42.5">6</text>
<text x="105.2" y="45.6">7</text>
<text x="105.2" y="47.2">8</text>
<text x="10.5" y="48.8">3</text>
<text x="10.5" y="50.3">4</text>
<text x="10.5" y="51.9">5</text>
<text x="10.5" y="53.5">6</text>
<text x="40.6" y="48.8">3</text>
<text x="40.6" y="50.3">4</text>
<text x="40.6" y="51.9">5</text>
<text x="40.6" y="53.5">6</text>
<text x="62.5" y="48.8">26</text>
<text x="62.5" y="50.3">27</text>
<text x="62.5" y="51.9">28</text>
<text x="62.5" y="53.5">29</text>
<text x="84.8" y="48.8">6</text>
<text x="84.8" y="50.3">7</text>
<text x="84.8" y="51.9">8</text>
<text x="84.8" y="53.5">9</text>
<text x="104.4" y="50.3">10</text>
<text x="104.4" y="51.9">11</text>
<text x="104.4" y="53.5">12</text>
<text x="105.2" y="48.8">9</text>
<text x="179.5" y="53.3">5V</text>
<text x="10.5" y="55.1">7</text>
<text x="10.5" y="56.6">8</text>
<text x="40.6" y="55.1">7</text>
<text x="40.6" y="56.6">8</text>
<text x="62.5" y="58.2">14</text>
<text x="62.5" y="59.8">15</text>
<text x="73.7" y="58.2">1</text>
<text x="73.7" y="59.8">2</text>
<text x="104.4" y="55.1">13</text>
<text x="104.4" y="56.6">14</text>
<text x="149.6" y="54.9">12V</text>
<text x="166.6" y="58.2">3</text>
<text x="172.8" y="56.6">5</text>
<text x="172.8" y="59.8">4</text>
<text x="185.5" y="58.2">1</text>
<text x="185.5" y="59.8">2</text>
<text x="40.6" y="62.9">9</text>
<text x="62.5" y="61.4">16</text>
<text x="62.5" y="62.9">17</text>
<text x="62.5" y="64.5">18</text>
<text x="73.7" y="61.4">3</text>
<text x="73.7" y="62.9">4</text>
<text x="73.7" y="64.5">5</text>
<text x="108.6" y="64.2" transform="rotate(-90 108.6 64.2)">1</text>
<text x="111.8" y="64.2" transform="rotate(-90 111.8 64.2)">5</text>
<text x="114.9" y="64.2" transform="rotate(-90 114.9 64.2)">16</text>
<text x="166.6" y="61.4">1</text>
<text x="166.6" y="62.9">2</text>
<text x="185.5" y="61.4">3</text>
<text x="6.3" y="70.6">5V</text>
<text x="62.5" y="66.1">19</text>
<text x="62.5" y="67.6">20</text>
<text x="62.5" y="69.3">21</text>
<text x="73.7" y="66.1">6</text>
<text x="73.7" y="67.6">7</text>
<text x="88.2" y="67.4">5V</text>
<text x="182.7" y="68.8">GOODS DETECTION</text>
<text x="44" y="75.2" transform="rotate(-90 44 75.2)">31</text>
<text x="45.6" y="75.2" transform="rotate(-90 45.6 75.2)">11</text>
<text x="176.4" y="78.5">12V</text>
<text x="185.5" y="83.4">1</text>
<text x="92.9" y="89.5">5V</text>
<text x="137" y="87.9">12V</text>
<text x="185.5" y="85">2</text>
<text x="185.5" y="86.6">3</text>
<text x="185.5" y="88.1">4</text>
<text x="33.1" y="95.8">12V</text>
<text x="59.8" y="95.8">5V</text>
<text x="96" y="95" transform="rotate(-90 96 95)">1</text>
<text x="158.7" y="92.9">3</text>
<text x="164.9" y="91.3">4</text>
<text x="164.9" y="94.4">5</text>
<text x="40.6" y="97.6">1</text>
<text x="54.7" y="97.6">3</text>
<text x="158.7" y="97.6">6</text>
<text x="158.7" y="100.8">1</text>
<text x="164.9" y="96">8</text>
<text x="164.9" y="99.1">7</text>
<text x="179.5" y="100.5">5V</text>
<text x="10.5" y="103.9">1</text>
<text x="10.5" y="105.5">2</text>
<text x="47.2" y="103.5" transform="rotate(-90 47.2 103.5)">2</text>
<text x="92.9" y="105.1" transform="rotate(-90 92.9 105.1)">2</text>
<text x="158.7" y="102.3">2</text>
<text x="187.1" y="105.5">1</text>
<text x="187.1" y="107">2</text>
<text x="187.1" y="108.6">3</text>
<text x="187.1" y="110.2">4</text>
<text x="184.2" y="117.7">PATH</text>
<text x="189.1" y="117.7">DETECTION</text>
</g>
<g font-size="1.4" fill="#000080">
<text x="31.5" y="11.9">L1</text>
<text x="12.6" y="15.5">R1</text>
<text x="12.6" y="17.1">10K</text>
<text x="34.6" y="12.3">INDUCTOR</text>
<text x="39.4" y="17.1">C1</text>
<text x="53.6" y="16.6">C2</text>
<text x="148" y="13.9">U1</text>
<text x="168.5" y="12.3">J1</text>
<text x="171.7" y="12.3">LEFT DC MOTOR</text>
<text x="12.6" y="23.4">C3</text>
<text x="37.8" y="20.2">0.1uF</text>
<text x="51.9" y="21.8">0.1uF</text>
<text x="3.1" y="28.1">SW1</text>
<text x="12.6" y="29.6">0.1uF</text>
<text x="22.1" y="29.6">C4</text>
<text x="25.2" y="29.6">18pF</text>
<text x="29.9" y="29.6">7.2728MHz</text>
<text x="42.5" y="26.5">U2</text>
<text x="74" y="26">PORT1</text>
<text x="114.9" y="24.9">R2</text>
<text x="114.9" y="26.5">33E</text>
<text x="166.9" y="26.5">J2</text>
<text x="170.1" y="26.5">RIGHT DC MOTOR</text>
<text x="3.1" y="31.2">Reset</text>
<text x="32.3" y="35.9">Y1</text>
<text x="107.1" y="32.8">J3</text>
<text x="141.7" y="32.8">L293D</text>
<text x="22.1" y="39.1">C5</text>
<text x="25.2" y="39.1">18pF</text>
<text x="78.7" y="37.5">BP8</text>
<text x="86.6" y="37.5">J4</text>
<text x="126" y="37.5">R3</text>
<text x="126" y="40.7">10K POT</text>
<text x="6.3" y="43.3">J5</text>
<text x="26.8" y="42.2">C6</text>
<text x="29.9" y="42.2">0.1uF</text>
<text x="108.7" y="48.6">LCD 16*2</text>
<text x="168.5" y="53.3">LS1</text>
<text x="75.6" y="54.9">J6</text>
<text x="86.6" y="58">CON9</text>
<text x="155.9" y="59.6">D1</text>
<text x="187.4" y="54.9">J7</text>
<text x="6.3" y="61.1">PORT1</text>
<text x="184.2" y="65.9">RFID READER</text>
<text x="96.9" y="70.7">J8</text>
<text x="157.2" y="69.6" transform="rotate(-90 157.2 69.6)">1N4007</text>
<text x="165.4" y="67.4">RELAY SPDT</text>
<text x="14.9" y="73.9">J9</text>
<text x="55.1" y="75.3">ATMEGA32</text>
<text x="75.6" y="72.2">CON7</text>
<text x="143.3" y="72.2">R4</text>
<text x="146.4" y="72.2">1K</text>
<text x="155.9" y="73.7">Q1</text>
<text x="155.9" y="75.3">BC547</text>
<text x="92.9" y="81.6">LOAD CELL</text>
<text x="184.2" y="80.1">J10 GSM</text>
<text x="11" y="84.8">ULTRASONIC SENSOR</text>
<text x="160.6" y="87.9">LS2</text>
<text x="18.9" y="95.8">D2</text>
<text x="23.6" y="95.8">1N4007</text>
<text x="44.1" y="95.8">U3</text>
<text x="47.2" y="95.8">LM7805</text>
<text x="141.7" y="92.6">R5</text>
<text x="141.7" y="94.2">1K</text>
<text x="6.3" y="101.6">J11</text>
<text x="70.9" y="100.5">R7</text>
<text x="88.2" y="98.9">LS3</text>
<text x="103.9" y="98.9">R6</text>
<text x="142.5" y="100.5">D3</text>
<text x="148" y="97.4">D4</text>
<text x="70.9" y="103.7">1K</text>
<text x="85" y="102.1">BUZZER</text>
<text x="103.9" y="103.7">3K9</text>
<text x="141.7" y="106.8">LED</text>
<text x="149.4" y="107.4" transform="rotate(-90 149.4 107.4)">1N4007</text>
<text x="160.6" y="106.8">RELAY DPDT</text>
<text x="189" y="102.1">J12</text>
<text x="6.3" y="110">PBT2</text>
<text x="25.2" y="110">C7</text>
<text x="36.2" y="110">C8</text>
<text x="37.8" y="113.1">0.1uF</text>
<text x="53.6" y="113.1">0.1uF</text>
<text x="58.3" y="110">C9</text>
<text x="63" y="110">C10</text>
<text x="70.9" y="110">LD1</text>
<text x="70.9" y="113.1">LED</text>
<text x="81.9" y="110">R8</text>
<text x="86.6" y="110">1K</text>
<text x="94.5" y="111.5">Q2</text>
<text x="94.5" y="113.1">BC547</text>
<text x="103.9" y="108.4">D5</text>
<text x="103.9" y="113.1">LED</text>
<text x="129.1" y="110">R9</text>
<text x="132.3" y="110">1K</text>
<text x="141.7" y="111.5">Q3</text>
<text x="141.7" y="113.1">BC547</text>
<text x="34.4" y="119" transform="rotate(-90 34.4 119)">100uF-25V</text>
<text x="64.3" y="118.1" transform="rotate(-90 64.3 118.1)">10uF-25V</text>
<text x="185.8" y="114.7">RFID READER</text>
</g>
<g font-size="1.4" fill="#f00">
<text x="140.2" y="16.9">PC4</text>
<text x="14.2" y="21.6">RST1</text>
<text x="140.2" y="21.6">PC7</text>
<text x="140.2" y="20">PC6</text>
<text x="140.2" y="18.5">PC5</text>
<text x="66.1" y="27.9">ADC0</text>
<text x="66.1" y="29.5">ADC1</text>
<text x="66.1" y="31.1">ADC2</text>
<text x="66.1" y="34.2">ADC4</text>
<text x="66.1" y="32.6">ADC3</text>
<text x="66.1" y="35.8">ADC5</text>
<text x="66.1" y="38.9">ADC7</text>
<text x="66.1" y="37.4">ADC6</text>
<text x="80.3" y="40.7">PD7</text>
<text x="97.6" y="40.5">PB2</text>
<text x="36.2" y="45.3">PB0</text>
<text x="36.2" y="46.8">PB1</text>
<text x="66.1" y="46.8">PC3</text>
<text x="66.1" y="43.6">SDA</text>
<text x="66.1" y="45.3">PC2</text>
<text x="66.1" y="42.1">SCL</text>
<text x="97.6" y="42.1">PB3</text>
<text x="36.2" y="51.5">PB4</text>
<text x="36.2" y="50">PB3</text>
<text x="36.2" y="53.1">PB5</text>
<text x="36.2" y="48.4">PB2</text>
<text x="66.1" y="50">PC5</text>
<text x="66.1" y="48.4">PC4</text>
<text x="66.1" y="51.5">PC6</text>
<text x="66.1" y="53.1">PC7</text>
<text x="97.6" y="51.5">PB4</text>
<text x="97.6" y="53.1">PB5</text>
<text x="29.9" y="56.3">SCK</text>
<text x="36.2" y="54.7">PB6</text>
<text x="36.2" y="56.3">PB7</text>
<text x="66.1" y="59.4">TXD</text>
<text x="66.1" y="57.8">uRXD</text>
<text x="97.6" y="54.7">PB6</text>
<text x="97.6" y="56.3">PB7</text>
<text x="160.6" y="57.8">uRXD</text>
<text x="176.4" y="56.3">RXD</text>
<text x="34.6" y="62.6">RST1</text>
<text x="66.1" y="62.6">PD3</text>
<text x="66.1" y="64.3">PD4</text>
<text x="66.1" y="65.9">PD5</text>
<text x="66.1" y="61">PD2</text>
<text x="66.1" y="68.9">PD7</text>
<text x="66.1" y="67.3">PD6</text>
<text x="7.9" y="76.8">PD5</text>
<text x="89.7" y="75.1">ADC1</text>
<text x="89.7" y="73.6">ADC0</text>
<text x="138.6" y="73.6">PD7</text>
<text x="7.9" y="78.3">PD6</text>
<text x="102.4" y="95.6">PC0</text>
<text x="152.7" y="92.5">TXD</text>
<text x="152.7" y="97.2">RXD</text>
<text x="77.2" y="111.4">PC1</text>
<text x="122.8" y="111.4">PD2</text>
</g>
<g font-size="1.4" fill="#004080">
<text x="148.8" y="18">IN1</text>
<text x="156" y="18">OUT1</text>
<text x="148.8" y="19.6">IN2</text>
<text x="148.8" y="21.1">IN3</text>
<text x="148.8" y="22.7">IN4</text>
<text x="151.8" y="18.5" transform="rotate(-90 151.8 18.5)">VS</text>
<text x="155" y="19.5" transform="rotate(-90 155 19.5)">VSS</text>
<text x="156" y="19.6">OUT2</text>
<text x="156" y="21.1">OUT3</text>
<text x="156" y="22.7">OUT4</text>
<text x="53.3" y="29">(ADC0)PA0</text>
<text x="148.8" y="25.9">EN1</text>
<text x="148.8" y="27.4">EN2</text>
<text x="46.4" y="31.6" transform="rotate(-90 46.4 31.6)">AVCC</text>
<text x="51.1" y="30.6" transform="rotate(-90 51.1 30.6)">VCC</text>
<text x="53.3" y="30.6">(ADC1)PA1</text>
<text x="53.3" y="32.2">(ADC2)PA2</text>
<text x="53.3" y="33.7">(ADC3)PA3</text>
<text x="53.3" y="35.3">(ADC4)PA4</text>
<text x="150.3" y="32.3" transform="rotate(-90 150.3 32.3)">GND</text>
<text x="153.4" y="32.3" transform="rotate(-90 153.4 32.3)">GND</text>
<text x="156.6" y="32.3" transform="rotate(-90 156.6 32.3)">GND</text>
<text x="159.7" y="32.3" transform="rotate(-90 159.7 32.3)">GND</text>
<text x="43.3" y="36.9">XTAL1</text>
<text x="43.3" y="38.5">XTAL2</text>
<text x="53.3" y="36.9">(ADC5)PA5</text>
<text x="53.3" y="38.5">(ADC6)PA6</text>
<text x="53.3" y="40">(ADC7)PA7</text>
<text x="43.3" y="46.4">PB0</text>
<text x="43.3" y="47.9">PB1</text>
<text x="43.3" y="43.2">AREF</text>
<text x="54.1" y="44.7">(SDA)PC1</text>
<text x="54.1" y="46.4">(TCK)PC2</text>
<text x="54.3" y="43.2">(SCL)PC0</text>
<text x="57.9" y="47.9">PC3</text>
<text x="43.3" y="49.5">(AIN0)PB2</text>
<text x="43.3" y="51.1">(AIN1)PB3</text>
<text x="43.3" y="52.6">PB4</text>
<text x="57.9" y="49.5">PC4</text>
<text x="57.9" y="51.1">PC5</text>
<text x="57.9" y="52.6">PC6</text>
<text x="43.3" y="54.2">PB5</text>
<text x="43.3" y="55.8">PB6</text>
<text x="43.3" y="57.4">(SCK)PB7</text>
<text x="54.1" y="58.9">(RXD)PD0</text>
<text x="57.9" y="54.2">PC7</text>
<text x="43.3" y="63.7">RESET</text>
<text x="53.2" y="65.2">(OC1B)PD4</text>
<text x="53.9" y="62.1">(INT0)PD2</text>
<text x="53.9" y="63.7">(INT1)PD3</text>
<text x="54.2" y="60.5">(TXD)PD1</text>
<text x="44.7" y="71.6" transform="rotate(-90 44.7 71.6)">AGND</text>
<text x="46.4" y="71.6" transform="rotate(-90 46.4 71.6)">GND</text>
<text x="53.2" y="66.8">(OC1A)PD5</text>
<text x="53.9" y="68.4">(ICP1)PD6</text>
<text x="54.1" y="70">(OC2)PD7</text>
<text x="15" y="76.2">1</text>
<text x="15" y="77.9">2</text>
<text x="96.9" y="73.1">1</text>
<text x="96.9" y="74.7">2</text>
<text x="96.9" y="76.2">3</text>
<text x="96.9" y="77.9">4</text>
<text x="15" y="79.4">3</text>
<text x="15" y="81">4</text>
<text x="43.3" y="98.3">VIN</text>
<text x="47.9" y="100" transform="rotate(-90 47.9 100)">GND</text>
<text x="48.8" y="98.3">VOUT</text>
</g>
<g font-size="1.1">
<text x="21.7" y="1.1">5</text>
<text x="62" y="1.1">4</text>
<text x="102.3" y="1.1">3</text>
<text x="142.7" y="1.1">2</text>
<text x="183" y="1.1">1</text>
<text x=".4" y="17.9">D</text>
<text x="203.6" y="17.9">D</text>
<text x=".4" y="48.6">C</text>
<text x="203.6" y="48.6">C</text>
<text x=".4" y="79.3">B</text>
<text x="203.6" y="79.3">B</text>
<text x=".4" y="110">A</text>
<text x="203.6" y="110">A</text>
<text x="21.7" y="125.6">5</text>
<text x="62" y="125.6">4</text>
<text x="102.3" y="125.6">3</text>
<text x="142.7" y="125.6">2</text>
<text x="183" y="125.6">1</text>
</g>
</svg>
